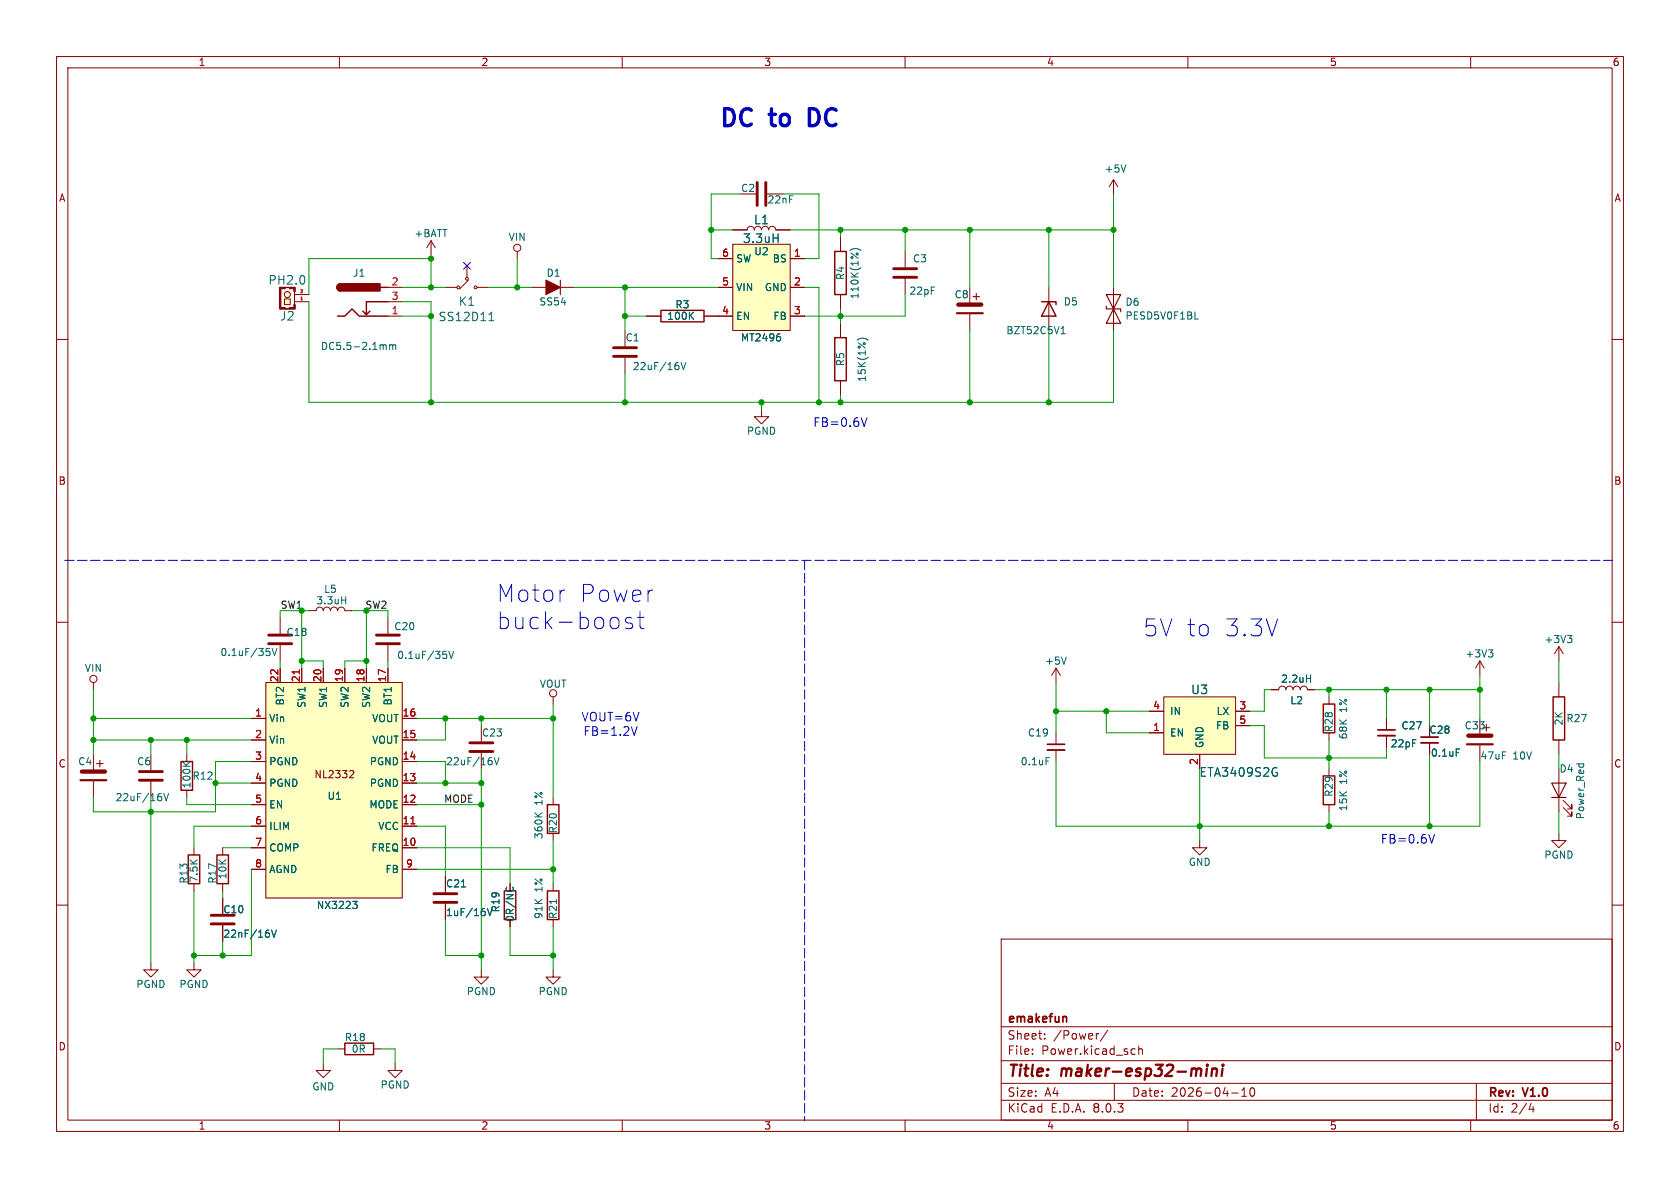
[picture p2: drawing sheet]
<svg xmlns="http://www.w3.org/2000/svg" width="297mm" height="210mm" viewBox="0 0 297 210" stroke-linecap="round" stroke-linejoin="round" font-family="sans-serif">
<g fill="none" stroke="#840000" stroke-width=".18">
<path d="M10 10h277v190h-277zM12 12h273v186h-273zM60 10v2M110 10v2M160 10v2M210 10v2M260 10v2M10 60h2M148.6 57.2v2.5M285 60h2M148.6 67.3v2.6M10 110h2"/>
<path d="M186.7 118.1l-.8 1.3M186.7 118.1v2.6M186.7 118.1l.8 1.3M285 110h2M10 160h2M34.3 149.9v1.2M34.3 156.2v1.3M39.4 149.9v1.2M39.4 156.2v1.3M39.4 158.8v2.7M212.1 148.6v1.3h-1.3l1.3 1.2 1.3-1.2h-1.3M285 160h2"/>
<path d="M39.4 163.6v2.8M177 166h108v32h-108zM60 198v2M69.8 188v1.2h-1.2l1.2 1.3 1.3-1.3h-1.3M110 198v2M160 198v2M177 194.5h108M177 191.5h108M177 187.5h108M177 181.5h108M182.5 186.3v.1M182.5 185.5v.1"/>
<path d="M184.7 183.6v.1M184.7 182.8v.1M194.2 182.7l-.2 .1M195.8 182.1l-1.3 2M197 191.5v3M200.2 185.4l.5 .1M200.7 186.3l-.5 .1M201.3 185.5l.2-.1 .4 .1 .1 .9M201.3 184.9v1.5M210 198v2M217.7 193.2h1.2M219.5 193.8h.9"/>
<path d="M219.5 192.7l.5-.4v1.5M221.2 192.4l.1-.1a.81 .81 0 0 1 .6 .6 .81 .81 0 0 1-.3 .8l-.1 .1a.81 .81 0 0 1-.6-.6 .81 .81 0 0 1 .3-.8zM260 198v2M261 191.5v6.5M270.7 195l-.4 1.1h.9M271 195.6v1"/>
</g>
<path d="M213.4 188.9l-.2 1.3M213.5 188.2l-.1 .2M213.5 188.2l-.2 .1 .1 .1M213.5 188.2v.1l-.1 .1M214.3 189.1a.49 .49 0 0 1 .8 .1l-.1 1M214.3 188.9l-.1 1.3M216.1 188.9l-.1 1.3M216.2 188.2v.2M216.2 188.2l-.1 .1 .1 .1M216.2 188.2l.1 .1-.1 .1" fill="none" stroke="#840000" stroke-width=".4"/>
<path d="M188.3 179.7l.3 .2v.8" fill="none" stroke="#840000" stroke-width=".3"/>
<path d="M147.6 59.7h2v7.6h-2zM33.3 151.1h2v5.1h-2zM38.4 151.1h2v5.1h-2z" fill="none" stroke="#840000" stroke-width=".25"/>
<path d="M37.3 163.3h4.1M37.3 161.8h4.1" fill="none" stroke="#840000" stroke-width=".51"/>
<path d="M151.5 60.1a1.46 1.46 0 0 1 2 0M188.5 116.1l-.4 1.3M47.6 165v.6M48 164.4l.4 1.3 .5-1.3" fill="none" stroke="#006464" stroke-width=".18"/>
<path d="M47 120.7h24.1v38.1h-24.1z" fill="#ffffc2"/>
<g fill="none" stroke="#840000" stroke-width=".18">
<path d="M49.5 118.1v2.6M53.3 118.1v2.6M54.6 108h1.3a.64 .64 0 0 1 .6-.7 .64 .64 0 0 1 .6 .7 .64 .64 0 0 1 .7-.7 .64 .64 0 0 1 .6 .7 .64 .64 0 0 1 .7-.7 .64 .64 0 0 1 .6 .7 .64 .64 0 0 1 .6-.7 .64 .64 0 0 1 .7 .7h1.2M57.1 118.1v2.6M61 118.1v2.6M64.8 118.1v2.6M68.6 118.1v2.6M44.4 127h2.6M44.4 138.4h2.6M44.4 134.6h2.6M44.4 130.8h2.6M47 120.7h24.1v38.1h-24.1z"/>
<path d="M62 136.2l.4 .1 .1 .3-.7 .9h.7M71.1 127h2.6M71.1 138.4h2.6M71.1 134.6h2.6M71.1 130.8h2.6M44.4 149.9h2.6M44.4 146.1h2.6M44.4 142.2h2.6M44.4 153.7h2.6M71.1 149.9h2.6M71.1 146.1h2.6M71.1 142.2h2.6"/>
<path d="M71.1 153.7h2.6M26.7 170.2v1.3h-1.3l1.3 1.2 1.2-1.2h-1.2M34.3 170.2v1.3h-1.3l1.3 1.2 1.3-1.2h-1.3"/>
</g>
<path d="M52.9 118.4v.7M72.6 145.6h.8" fill="none" stroke="#a90000" stroke-width=".18"/>
<path d="M60.4 106.1h.7M61.1 105.5v1.3M62.4 159.3h.7l-.4 .5 .4 .1v.5l-.2 .2h-.4" fill="none" stroke="#006464" stroke-width=".18"/>
<path d="M129.5 43.2h10.2v15.2h-10.2z" fill="#ffffc2"/>
<g fill="none" stroke="#840000" stroke-width=".18">
<path d="M114.3 55.9h2.5M124.5 55.9h5M127 45.7h2.5M127 50.8h2.5M129.5 43.2h10.2v15.2h-10.2zM139.7 45.7h2.5M139.7 50.8h2.5M139.7 55.9h2.5M148.6 41.9v2.6M148.6 52.1v2.5M160 44.5v2.7M160 49.3v2.8"/>
<path d="M261.6 116.8l-.7 1.3M261.6 116.8v2.6M261.6 116.8l.8 1.3M275.6 114.3l-.8 1.3M275.6 114.3v2.5M275.6 114.3l.8 1.3M26.7 133.4v2.7M26.7 138.2v2.8M186.7 129.5v2.1M186.7 132.6v2M234.9 123.2v1.3M234.9 129.5v1.3"/>
<path d="M234.9 135.9v1.3M275.6 120.7v2.5M275.6 130.8v2.6M234.9 142.2v1.3M275.6 147.3v1.3h1.3l-1.3 1.3-1.3-1.3h1.3"/>
</g>
<path d="M122.1 55.7l.5 .8M122.6 55.2l-.7 .7M137.9 59.5l.1 .2-.1 .5M150.3 44.3a1.46 1.46 0 0 1 1.9 0M263.1 114.9h.8l-.4 .5M263.7 115.4l.2 .2v.3l-.2 .2M277.1 112.3h.8l-.4 .5M277.6 112.8l.3 .3v.3l-.3 .2M184.9 133.9h.6M28.5 140.9v.5M29 140.3l.4 1.2 .4-1.2" fill="none" stroke="#006464" stroke-width=".18"/>
<path d="M116.8 54.9h7.7v2h-7.7zM147.6 44.5h2v7.6h-2zM233.9 137.2h2.1v5h-2.1zM233.9 124.5h2.1v5h-2.1zM274.6 123.2h2v7.6h-2z" fill="none" stroke="#840000" stroke-width=".25"/>
<path d="M158 49h4.1M158 47.5h4.1M24.6 137.9h4.1M24.6 136.4h4.1" fill="none" stroke="#840000" stroke-width=".51"/>
<path d="M185.2 132.6h3" fill="none" stroke="#840000" stroke-width=".33"/>
<path d="M185.2 131.6h3" fill="none" stroke="#840000" stroke-width=".3"/>
<path d="M50.3 52.8h1v1h-1z" fill="#ffffc2"/>
<circle cx="50.8" cy="52.1" r=".53" fill="#ffffc2" stroke="#ffffc2" stroke-width=".18"/>
<g fill="none" stroke="#840000" stroke-width=".18">
<path d="M196.8 31.8v2.5M196.8 31.8l-.7 1.2M196.8 31.8l.8 1.2M49.5 50.8h2.6v3.8h-2.6zM50.3 52.8h1v1h-1zM52.1 51.6v2.2M52.1 53.3h2.5M52.1 52.1h2.5M68.6 53.3h2.5M68.6 50.8h2.5M68.6 55.9h2.5M76.2 42.5l-.8 1.3"/>
<path d="M76.2 42.5v2.6M76.2 42.5l.8 1.3M78.7 50.8h2M82.5 47v2M82.8 49.5l-1.5 1.6M84.4 50.8h2M91.4 44.5v1.2M94 50.8h7.6M110.5 58.4v2.8M129.5 40.6h2.6a.64 .64 0 0 1 .6-.6 .64 .64 0 0 1 .6 .6 .64 .64 0 0 1 .7-.6 .64 .64 0 0 1 .6 .6 .64 .64 0 0 1 .7-.6 .64 .64 0 0 1 .6 .6 .64 .64 0 0 1 .6-.6 .64 .64 0 0 1 .7 .6h2.5M171.4 50.8v3M171.4 55.4v3"/>
<path d="M185.4 50.8v7.6M196.8 50.8v7.6M110.5 63.2v2.8M134.6 72.4v1.3h-1.3l1.3 1.2 1.3-1.2h-1.3M49.5 109.2v2.8M49.5 114v2.8M68.6 109.2v2.8M68.6 114v2.8M16.5 120.7v1.2M16.5 133.4v3M16.5 137.9v3.1M33 133.4v1.2"/>
<path d="M33 139.7v1.3M85.1 128.3v2.8M85.1 133.1v2.8M97.8 123.2v1.3M224.8 121.9h1.3a.64 .64 0 0 1 .6-.6 .64 .64 0 0 1 .6 .6 .64 .64 0 0 1 .7-.6 .64 .64 0 0 1 .6 .6 .64 .64 0 0 1 .6-.6 .64 .64 0 0 1 .7 .6 .64 .64 0 0 1 .6-.6 .64 .64 0 0 1 .6 .6h1.3M245.1 127v2M245.1 130v2.1M252.7 131.3v2.1M261.6 127v3M261.6 131.6v3M275.6 135.9v7.6M78.7 154.9v2.8"/>
<path d="M78.7 159.8v2.8M90.2 156.2v1.3M97.8 141v1.2M97.8 147.3v1.3M97.8 156.2v1.3M276.4 142.7l1.5 1.6v-.8v.8h-.8M276.4 141.5l1.5 1.5v-.8v.8h-.8M85.1 171.5v1.2h-1.3l1.3 1.3 1.3-1.3h-1.3M90.2 162.6v1.2M97.8 171.5v1.2h-1.3l1.3 1.3 1.3-1.3h-1.3M97.8 162.6v1.2M57.1 188v1.2h1.3l-1.3 1.3-1.2-1.3h1.2"/>
<path d="M59.7 185.4h1.3M66 185.4h1.3"/>
<circle cx="50.8" cy="52.1" r=".53"/>
<circle cx="81" cy="50.8" r=".25"/>
<circle cx="82.5" cy="49.3" r=".25"/>
<circle cx="84.1" cy="50.8" r=".25"/>
<circle cx="91.4" cy="43.8" r=".63"/>
<circle cx="16.5" cy="120" r=".63"/>
<circle cx="97.8" cy="122.6" r=".63"/>
</g>
<g fill="#840000" stroke="#840000" stroke-width=".18">
<path d="M49.4 50.8h.3v3.8h-.3z"/>
<path d="M49.5 54.4h.9v.2h-.9z"/>
<path d="M50.4 54.6h.8z"/>
<path d="M51.2 54.4h.9v.2h-.9z"/>
<path d="M51.9 50.8h.3v.8h-.3z"/>
<path d="M51.9 53.8h.3v.8h-.3z"/>
</g>
<path d="M53.2 53h.3" fill="none" stroke="#a90000" stroke-width=".18"/>
<path d="M243.6 130h3M251.2 131.3h3.1" fill="none" stroke="#840000" stroke-width=".33"/>
<path d="M243.6 129h3M251.2 130.3h3.1" fill="none" stroke="#840000" stroke-width=".3"/>
<g fill="none" stroke="#006464" stroke-width=".18">
<path d="M199 29.2l-.4 1.2M86.4 56.7h.9M86.6 55.6l.3-.4v1.5M136.7 42.1h.9M137.6 41.3v1.6M187.6 59h.7M187.7 58l.3-.3v1.3M211.2 56.4h.6M68.1 60.9l.2 .2v.7M68.9 60.9v.9M68.9 61.1l.3-.2 .2 .2M69.4 61.1l.2-.2 .3 .1 .1 .8"/>
<path d="M69.4 61.1v.7M120 64.7v.5M120.4 64.1l.4 1.2 .4-1.2M47.1 114.6h.6M47.5 115.1l.2 .3v.3l-.2 .2M48.1 114.6l.4 1.3 .5-1.3M78.3 115.1h.6M78.7 115.6l.3 .3v.3l-.3 .2M79.3 115.1l.5 1.3 .4-1.3M231 119.9h.7M231.7 119.3v1.3M32.3 134.7l.8 .7"/>
<path d="M33.6 134.7l-.7 .6M87 134.5v.6M87.4 133.9l.4 1.3 .4-1.3M257.4 132.4h.6M278.7 135h1.3M279.2 135l-.1 .4M279.9 135l.1 .4M81.6 156.8h.7M89.6 156.8l-.1 .3v.3M90.6 156.8l.1 .3v.3M94.6 143.7l.7 .7M95.8 143.7l-.7 .5"/>
<path d="M98.4 159v.7M86.2 160.6l.4 1.3 .4-1.3"/>
</g>
<path d="M59.7 55.9h1.3l1.2-1.3 1.3 1.3h5.1M60.2 50.2a.64 .64 0 0 0-.6 .6 .64 .64 0 0 0 .6 .6M65.4 55l-.6 .6M67.3 50.8h1.3M68.6 53.3h-3.8v2.3l-.7-.6M184.1 53.3h2.6v.5M185.4 53.3l1.3 2.6h-2.6zM32 134.6h2v5.1h-2zM89.2 157.5h2v5.1h-2zM96.8 142.2h2v5.1h-2zM96.8 157.5h2v5.1h-2zM61 184.4h5v2h-5z" fill="none" stroke="#840000" stroke-width=".25"/>
<path d="M133.9 32.3v4M135.4 32.3v4M108.5 63h4M108.5 61.5h4M47.5 113.8h4.1M47.5 112.3h4.1M66.5 113.8h4.1M66.5 112.3h4.1M83.1 132.8h4M83.1 131.3h4M76.7 159.5h4.1M76.7 158h4.1" fill="none" stroke="#840000" stroke-width=".51"/>
<path d="M169.4 53.8h4.1M14.5 136.4h4M259.6 130h4.1" fill="none" stroke="#840000" stroke-width=".76"/>
<path d="M169.2 55.4h4.5M14.2 137.9h4.6M259.3 131.6h4.6" fill="none" stroke="#840000" stroke-width=".38"/>
<path d="M99.1 49.5v2.6M195.6 52.1h2.5l-1.3 2.5zM195.6 54.1v.5h2.5v.5M196.8 54.6l1.3 2.6h-2.5zM274.3 138.4h2.6l-1.3 2.6zM274.3 141h2.6" fill="none" stroke="#840000" stroke-width=".2"/>
<path d="M96.5 49.5l2.6 1.3-2.6 1.3z" fill="#840000" stroke="#840000" stroke-width=".2"/>
<g fill="#840000" stroke="#840000" stroke-width=".25">
<path d="M59.7 50.4l.5-.2v1.2a.63 .63 0 0 1-.6-.4 .63 .63 0 0 1 .1-.6z"/>
<path d="M60.2 50.2h7v1.2h-7z"/>
</g>
<path d="M205.7 123.2h12.7v10.2h-12.7z" fill="#ffffc2"/>
<g fill="none" stroke="#840000" stroke-width=".18">
<path d="M114.3 55.9h2.5M124.5 55.9h5M127 45.7h2.5M127 50.8h2.5M129.5 40.6h2.6M137.2 40.6h2.5M139.7 45.7h2.5M139.7 50.8h2.5M139.7 55.9h2.5M49.5 118.1v2.6M53.3 118.1v2.6M57.1 118.1v2.6"/>
<path d="M61 118.1v2.6M64.8 118.1v2.6M68.6 118.1v2.6M44.4 127h2.6M44.4 138.4h2.6M44.4 134.6h2.6M44.4 130.8h2.6M71.1 127h2.6M71.1 138.4h2.6M71.1 134.6h2.6M71.1 130.8h2.6M203.2 129.5h2.5"/>
<path d="M203.2 125.7h2.5M205.7 123.2h12.7v10.2h-12.7zM212.1 133.4v2.5M218.4 125.7h2.6M218.4 128.3h2.6M224.8 121.9h1.3M231.1 121.9h1.3M245.1 127v2M245.1 130v2.1M252.7 131.3v2.1M39.4 158.8v2.7M44.4 149.9h2.6"/>
<path d="M44.4 146.1h2.6M44.4 142.2h2.6M44.4 153.7h2.6M71.1 149.9h2.6M71.1 146.1h2.6M71.1 142.2h2.6M71.1 153.7h2.6M78.7 154.9v2.8M78.7 159.8v2.8M90.2 156.2v1.3M39.4 163.6v2.8M90.2 162.6v1.2"/>
</g>
<g fill="none" stroke="#006464" stroke-width=".18">
<path d="M122.1 55.7l.5 .8M122.6 55.2l-.7 .7M136.7 42.1h.9M137.6 41.3v1.6M137.9 59.5l.1 .2-.1 .5M231 119.9h.7M231.7 119.3v1.3M225.5 136.6h.3v.5l-.3 .1M225.6 135.7l.2 .1M257.4 132.4h.6M62.4 159.3h.7l-.4 .5 .4 .1v.5l-.2 .2h-.4M81.6 156.8h.7"/>
<path d="M89.6 156.8l-.1 .3v.3M90.6 156.8l.1 .3v.3M47.6 165v.6M48 164.4l.4 1.3 .5-1.3M86.2 160.6l.4 1.3 .4-1.3"/>
</g>
<path d="M152.3 73.9l.5 1.5 .5-1.5M99.6 104.3h.3M109.3 109.4l.1 .3v.9l-.1 .2M111.7 109.3l-.7-.2-.3 .2-.1 .3 .1 .4 1 .3 .2 .3-.2 .4-.3 .1h-.5l-.3-.1M112.7 109.1h1.1M113.1 108.1v2.6l.2 .3 .5 .1M111.6 128.5l.5 1.5 .5-1.5M252.6 147.5l.5 1.5 .5-1.5" fill="none" stroke="#0000c2" stroke-width=".18"/>
<path d="M143.8 19.2h-.7v3h.7" fill="none" stroke="#0000c2" stroke-width=".6"/>
<path d="M11.4 99.1h274.3M142.2 99.1v99" fill="none" stroke="#0000c2" stroke-width=".18" stroke-dasharray="1.7 .6"/>
<g fill="none" stroke="#009600" stroke-width=".18">
<path d="M130.8 34.3h-5.1v11.4h1.3M138.4 34.3h6.4v11.4h-2.6M196.8 34.3v16.5M54.6 53.3v17.8h142.2v-12.7M71.1 50.8h7.6M71.1 55.9h5.1M71.1 53.3h5.1v17.8M76.2 45.7h-21.6v6.4M76.2 45.1v5.7M86.4 50.8h7.6M91.4 45.7v5.1M101.6 50.8h25.4"/>
<path d="M110.5 55.9h3.8M110.5 50.8v7.6M125.7 40.6h3.8M139.7 40.6h57.1M142.2 50.8h2.6v20.3M148.6 40.6v1.3M148.6 54.6v2.6M160 52.1v3.8h-17.8M160 40.6v3.9M171.4 40.6v10.2M171.4 58.4v12.7M185.4 40.6v10.2"/>
<path d="M185.4 58.4v12.7M110.5 66v5.1M134.6 71.1v1.3M148.6 69.9v1.2M49.5 116.8v1.3M53.3 116.8h3.8v1.3M53.3 108v10.1M54.6 108h-5.1v1.2M62.2 108h6.4v1.2M64.8 108v10.1M64.8 116.8h-3.8v1.3M68.6 116.8v1.3"/>
<path d="M261.6 119.4v7.6M275.6 116.8v3.9M16.5 121.9v11.5M16.5 127h27.9M16.5 130.8h27.9M26.7 130.8v2.6M33 130.8v2.6M38.1 138.4h6.3M44.4 134.6h-6.3v8.9h-21.6v-2.5M73.7 127h24.1M73.7 134.6h5v3.8M73.7 138.4h11.4"/>
<path d="M78.7 127v3.8h-5M85.1 127v1.3M85.1 135.9v35.6M97.8 124.5v16.5M186.7 134.6v11.5h74.9v-11.5M186.7 125.7h16.5M186.7 120.7v8.8M195.6 125.7v3.8h7.6M212.1 135.9v12.7M221 128.3h2.5v5.7h21.6v-1.9M224.8 121.9h-1.3v3.8h-2.5M232.4 121.9h29.2"/>
<path d="M234.9 121.9v1.3M234.9 130.8v5.1M245.1 121.9v5.1M252.7 121.9v6.4M252.7 133.4v12.7M275.6 133.4v2.5M26.7 141v29.2M33 141v1.2h11.4M34.3 157.5v12.7M39.4 149.9h5M39.4 157.5v1.3M44.4 146.1h-10.1v3.8"/>
<path d="M44.4 153.7v15.2h-10.1M73.7 146.1h5v8.8M73.7 149.9h16.5v6.3M73.7 142.2h11.4M73.7 153.7h24.1M97.8 148.6v7.6M234.9 143.5v2.6M275.6 143.5v3.8M39.4 166.4v2.5M78.7 162.6v6.3h6.4M90.2 163.8v5.1h7.6M97.8 163.8v7.7"/>
<path d="M59.7 185.4h-2.6v2.6M67.3 185.4h2.5v2.6"/>
</g>
<path d="M81.9 46.4l1.3 1.2M83.2 46.4l-1.3 1.2" fill="none" stroke="#000084" stroke-width=".18"/>
<path d="M52.9 118.4v.7M72.6 145.6h.8" fill="none" stroke="#a90000" stroke-width=".18"/>
<g fill="#009600" stroke="#009600" stroke-width=".18">
<circle cx="76.2" cy="55.9" r=".46"/>
<circle cx="85.1" cy="127" r=".46"/>
<circle cx="76.2" cy="71.1" r=".46"/>
<circle cx="97.8" cy="127" r=".46"/>
<circle cx="78.7" cy="127" r=".46"/>
<circle cx="64.8" cy="116.8" r=".46"/>
<circle cx="53.3" cy="116.8" r=".46"/>
<circle cx="53.3" cy="108" r=".46"/>
<circle cx="64.8" cy="108" r=".46"/>
<circle cx="110.5" cy="71.1" r=".46"/>
<circle cx="171.4" cy="71.1" r=".46"/>
<circle cx="144.8" cy="71.1" r=".46"/>
<circle cx="148.6" cy="71.1" r=".46"/>
<circle cx="134.6" cy="71.1" r=".46"/>
<circle cx="148.6" cy="55.9" r=".46"/>
<circle cx="110.5" cy="55.9" r=".46"/>
<circle cx="110.5" cy="50.8" r=".46"/>
<circle cx="16.5" cy="127" r=".46"/>
<circle cx="16.5" cy="130.8" r=".46"/>
<circle cx="26.7" cy="143.5" r=".46"/>
<circle cx="33" cy="130.8" r=".46"/>
<circle cx="26.7" cy="130.8" r=".46"/>
<circle cx="39.4" cy="168.9" r=".46"/>
<circle cx="34.3" cy="168.9" r=".46"/>
<circle cx="38.1" cy="138.4" r=".46"/>
<circle cx="195.6" cy="125.7" r=".46"/>
<circle cx="186.7" cy="125.7" r=".46"/>
<circle cx="261.6" cy="121.9" r=".46"/>
<circle cx="97.8" cy="153.7" r=".46"/>
<circle cx="85.1" cy="142.2" r=".46"/>
<circle cx="97.8" cy="168.9" r=".46"/>
<circle cx="85.1" cy="168.9" r=".46"/>
<circle cx="85.1" cy="138.4" r=".46"/>
<circle cx="78.7" cy="138.4" r=".46"/>
<circle cx="91.4" cy="50.8" r=".46"/>
<circle cx="76.2" cy="45.7" r=".46"/>
<circle cx="76.2" cy="50.8" r=".46"/>
<circle cx="125.7" cy="40.6" r=".46"/>
<circle cx="148.6" cy="40.6" r=".46"/>
<circle cx="171.4" cy="40.6" r=".46"/>
<circle cx="160" cy="40.6" r=".46"/>
<circle cx="196.8" cy="40.6" r=".46"/>
<circle cx="185.4" cy="40.6" r=".46"/>
<circle cx="185.4" cy="71.1" r=".46"/>
<circle cx="234.9" cy="134" r=".46"/>
<circle cx="234.9" cy="146.1" r=".46"/>
<circle cx="212.1" cy="146.1" r=".46"/>
<circle cx="234.9" cy="121.9" r=".46"/>
<circle cx="252.7" cy="146.1" r=".46"/>
<circle cx="252.7" cy="121.9" r=".46"/>
<circle cx="245.1" cy="121.9" r=".46"/>
</g>
<g font-size="4.2" fill="#0000c2">
<text x="127" y="22.6">DC</text>
<text x="136.5" y="22.6">to</text>
<text x="144.4" y="22.6">DC</text>
<text x="87.6" y="106.7">Motor</text>
<text x="102.2" y="106.7">Power</text>
<text x="87.6" y="111.5">buck-boost</text>
<text x="201.9" y="112.8">5V to</text>
<text x="216.1" y="112.8">3.3V</text>
</g>
<g font-size="2.8" fill="#840000">
<text x="178" y="190.9">Title:</text>
<text x="187.7" y="190.9">maker-esp32-mini</text>
</g>
<g font-size="2.1" fill="#006464">
<text x="133.2" y="39.9">L1</text>
<text x="131.2" y="43.2">3.3uH</text>
<text x="47.3" y="50.5">PH2.0</text>
<text x="171.5" y="53.4">+</text>
<text x="49.4" y="56.9">J2</text>
<text x="77.4" y="57">SS12D11</text>
<text x="81" y="54.3">K1</text>
<text x="210.5" y="122.9">U3</text>
<text x="261.7" y="129.6">+</text>
<text x="16.6" y="135.9">+</text>
<text x="212" y="137.5">ETA3409S2G</text>
</g>
<g font-size="2.1" fill="#0000c2">
<text x="143.7" y="75.7">FB=0.6V</text>
<text x="102.7" y="127.7">VOUT=6V</text>
<text x="103" y="130.3">FB=1.2V</text>
<text x="244" y="149.3">FB=0.6V</text>
</g>
<g font-size="2.1" fill="#840000">
<text x="178" y="184">Sheet:</text>
<text x="178" y="181.2">emakefun</text>
<text x="186.2" y="184">/Power/</text>
<text x="178" y="186.7">File:</text>
<text x="184.1" y="186.7">Power.kicad_sch</text>
<text x="178" y="196.9">KiCad</text>
<text x="178" y="194.1">Size:</text>
<text x="184.7" y="194.1">A4</text>
<text x="185.7" y="196.9">E.D.A.</text>
<text x="193.3" y="196.9">8.0.3</text>
<text x="200" y="194.1">Date:</text>
<text x="207" y="194.1">2026-04-10</text>
<text x="263" y="194.3">Rev:</text>
<text x="263" y="196.9">Id:</text>
<text x="267.1" y="196.9">2/4</text>
<text x="269.4" y="194.3">V1.0</text>
</g>
<g font-size="1.8" fill="#840000">
<text x="35" y="11.9">1</text>
<text x="85" y="11.9">2</text>
<text x="135" y="11.9">3</text>
<text x="185" y="11.9">4</text>
<text x="235" y="11.9">5</text>
<text x="285" y="11.9">6</text>
<text x="10.3" y="35.9">A</text>
<text x="285.3" y="35.9">A</text>
<text x="10.3" y="85.9">B</text>
<text x="285.3" y="85.9">B</text>
<text x="252.6" y="129.9">C28</text>
<text x="10.3" y="135.9">C</text>
<text x="55.5" y="137.8">NL2332</text>
<text x="285.3" y="135.9">C</text>
<text x="10.3" y="185.9">D</text>
<text x="285.3" y="185.9">D</text>
<text x="35" y="199.9">1</text>
<text x="85" y="199.9">2</text>
<text x="135" y="199.9">3</text>
<text x="185" y="199.9">4</text>
<text x="235" y="199.9">5</text>
<text x="285" y="199.9">6</text>
</g>
<g font-size="1.8" fill="#006464">
<text x="130.9" y="34.1">C2</text>
<text x="195.2" y="30.7">+5V</text>
<text x="135.6" y="36.2">22nF</text>
<text x="73.2" y="42.1">+BATT</text>
<text x="89.8" y="42.8">VIN</text>
<text x="130" y="46.6">SW</text>
<text x="133.2" y="45.3">U2</text>
<text x="136.5" y="46.6">BS</text>
<text x="161.3" y="46.6">C3</text>
<text x="62.3" y="49.1">J1</text>
<text x="96.5" y="49.1">D1</text>
<text x="130" y="51.7">VIN</text>
<text x="135.1" y="51.7">GND</text>
<text x="149.5" y="49.6" transform="rotate(-90 149.5 49.6)">R4</text>
<text x="152" y="53" transform="rotate(-90 152 53)">110K(1%)</text>
<text x="160.7" y="52.3">22pF</text>
<text x="168.7" y="52.9">C8</text>
<text x="95.3" y="54.2">SS54</text>
<text x="117.8" y="56.7">100K</text>
<text x="119.3" y="54.7">R3</text>
<text x="130" y="56.7">EN</text>
<text x="136.6" y="56.7">FB</text>
<text x="177.8" y="59.3">BZT52C5V1</text>
<text x="188" y="54.2">D5</text>
<text x="198.9" y="54.3">D6</text>
<text x="198.9" y="56.7">PESD5V0F1BL</text>
<text x="56.6" y="62.1">DC5.5-2.1mm</text>
<text x="110.5" y="60.6">C1</text>
<text x="111.8" y="65.6">22uF/16V</text>
<text x="130.9" y="60.6">MT2496</text>
<text x="149.5" y="64.8" transform="rotate(-90 149.5 64.8)">R5</text>
<text x="153.3" y="67.6" transform="rotate(-90 153.3 67.6)">15K(1%)</text>
<text x="131.9" y="77.1">PGND</text>
<text x="55.8" y="107">3.3uH</text>
<text x="57.2" y="105">L5</text>
<text x="50.6" y="112.6">C18</text>
<text x="69.6" y="111.6">C20</text>
<text x="272.9" y="113.9">+3V3</text>
<text x="14.9" y="119">VIN</text>
<text x="38.9" y="116.2">0.1uF/35V</text>
<text x="70.1" y="116.7">0.1uF/35V</text>
<text x="184.7" y="117.7">+5V</text>
<text x="259" y="116.4">+3V3</text>
<text x="50.4" y="124.8" transform="rotate(-90 50.4 124.8)">BT2</text>
<text x="54.2" y="125.2" transform="rotate(-90 54.2 125.2)">SW1</text>
<text x="58" y="125.2" transform="rotate(-90 58 125.2)">SW1</text>
<text x="61.8" y="125.2" transform="rotate(-90 61.8 125.2)">SW2</text>
<text x="65.6" y="125.2" transform="rotate(-90 65.6 125.2)">SW2</text>
<text x="69.4" y="124.8" transform="rotate(-90 69.4 124.8)">BT1</text>
<text x="95.3" y="121.8">VOUT</text>
<text x="226.4" y="120.9">2.2uH</text>
<text x="228" y="124.7">L2</text>
<text x="238.4" y="125.9" transform="rotate(-90 238.4 125.9)">1%</text>
<text x="47.5" y="127.9">Vin</text>
<text x="47.5" y="131.7">Vin</text>
<text x="65.7" y="131.7">VOUT</text>
<text x="65.7" y="127.9">VOUT</text>
<text x="85.1" y="130.4">C23</text>
<text x="181.6" y="130.4">C19</text>
<text x="206.8" y="130.4">EN</text>
<text x="206.8" y="126.6">IN</text>
<text x="214.9" y="129.1">FB</text>
<text x="215" y="126.6">LX</text>
<text x="235.8" y="129.5" transform="rotate(-90 235.8 129.5)">R28</text>
<text x="238.4" y="130.8" transform="rotate(-90 238.4 130.8)">68K</text>
<text x="247.7" y="129.1">C27</text>
<text x="258.8" y="129.1">C33</text>
<text x="276.5" y="128.3" transform="rotate(-90 276.5 128.3)">2K</text>
<text x="276.8" y="127.9">R27</text>
<text x="13.7" y="135.5">C4</text>
<text x="24.1" y="135.5">C6</text>
<text x="47.5" y="135.5">PGND</text>
<text x="65.3" y="135.5">PGND</text>
<text x="78.7" y="135.5">22uF/16V</text>
<text x="180.3" y="135.5">0.1uF</text>
<text x="213" y="132.3" transform="rotate(-90 213 132.3)">GND</text>
<text x="245.8" y="132.3">22pF</text>
<text x="252.9" y="134">0.1uF</text>
<text x="261.6" y="134.5">47uF</text>
<text x="267.5" y="134.5">10V</text>
<text x="275.6" y="136.8">D4</text>
<text x="20.3" y="141.8">22uF/16V</text>
<text x="33.9" y="139.5" transform="rotate(-90 33.9 139.5)">100K</text>
<text x="33.9" y="138">R12</text>
<text x="47.5" y="139.3">PGND</text>
<text x="47.5" y="143.1">EN</text>
<text x="57.8" y="141.6">U1</text>
<text x="65.2" y="143.1">MODE</text>
<text x="65.3" y="139.3">PGND</text>
<text x="96.1" y="142.4" transform="rotate(-90 96.1 142.4)">1%</text>
<text x="235.8" y="141" transform="rotate(-90 235.8 141)">R29</text>
<text x="238.4" y="143.5" transform="rotate(-90 238.4 143.5)">15K</text>
<text x="238.4" y="138.6" transform="rotate(-90 238.4 138.6)">1%</text>
<text x="47.5" y="146.9">ILIM</text>
<text x="66.8" y="146.9">VCC</text>
<text x="96.1" y="148.4" transform="rotate(-90 96.1 148.4)">360K</text>
<text x="98.7" y="147.4" transform="rotate(-90 98.7 147.4)">R20</text>
<text x="280.3" y="144.9" transform="rotate(-90 280.3 144.9)">Power_Red</text>
<text x="40.2" y="155.5" transform="rotate(-90 40.2 155.5)">10K</text>
<text x="47.5" y="150.7">COMP</text>
<text x="47.5" y="154.5">AGND</text>
<text x="65.6" y="150.7">FREQ</text>
<text x="68.1" y="154.5">FB</text>
<text x="210.1" y="153.3">GND</text>
<text x="272.9" y="152">PGND</text>
<text x="33.4" y="156.3" transform="rotate(-90 33.4 156.3)">R13</text>
<text x="35.2" y="156.1" transform="rotate(-90 35.2 156.1)">7.5K</text>
<text x="38.5" y="156.3" transform="rotate(-90 38.5 156.3)">R17</text>
<text x="39.4" y="161.6">C10</text>
<text x="55.9" y="160.9">NX3223</text>
<text x="78.7" y="157.1">C21</text>
<text x="88.5" y="161.4" transform="rotate(-90 88.5 161.4)">R19</text>
<text x="96.1" y="157.7" transform="rotate(-90 96.1 157.7)">1%</text>
<text x="39.4" y="166">22nF/16V</text>
<text x="78.7" y="162.2">1uF/16V</text>
<text x="91" y="163.1" transform="rotate(-90 91 163.1)">0R/NC</text>
<text x="96.1" y="162.6" transform="rotate(-90 96.1 162.6)">91K</text>
<text x="98.7" y="162.6" transform="rotate(-90 98.7 162.6)">R21</text>
<text x="24" y="174.9">PGND</text>
<text x="31.6" y="174.9">PGND</text>
<text x="82.4" y="176.1">PGND</text>
<text x="95.1" y="176.1">PGND</text>
<text x="60.9" y="184.3">R18</text>
<text x="62.1" y="186.3">0R</text>
<text x="55.1" y="193">GND</text>
<text x="67.2" y="192.6">PGND</text>
</g>
<g font-size="1.8" fill="#a90000">
<text x="127.6" y="45.5">6</text>
<text x="140.3" y="45.5">1</text>
<text x="69.1" y="50.5">2</text>
<text x="69.1" y="53.1">3</text>
<text x="127.6" y="50.5">5</text>
<text x="140.3" y="50.5">2</text>
<text x="69.1" y="55.6">1</text>
<text x="127.6" y="55.6">4</text>
<text x="140.3" y="55.6">3</text>
<text x="49.3" y="120.7" transform="rotate(-90 49.3 120.7)">22</text>
<text x="53.1" y="120.7" transform="rotate(-90 53.1 120.7)">21</text>
<text x="56.9" y="120.7" transform="rotate(-90 56.9 120.7)">20</text>
<text x="60.7" y="120.7" transform="rotate(-90 60.7 120.7)">19</text>
<text x="64.5" y="120.7" transform="rotate(-90 64.5 120.7)">18</text>
<text x="68.3" y="120.7" transform="rotate(-90 68.3 120.7)">17</text>
<text x="203.8" y="125.5">4</text>
<text x="219" y="125.5">3</text>
<text x="45" y="126.7">1</text>
<text x="45" y="130.6">2</text>
<text x="71.1" y="130.6">15</text>
<text x="71.1" y="126.7">16</text>
<text x="203.8" y="129.3">1</text>
<text x="219" y="128">5</text>
<text x="45" y="134.4">3</text>
<text x="71.1" y="134.4">14</text>
<text x="211.8" y="135.3" transform="rotate(-90 211.8 135.3)">2</text>
<text x="45" y="138.2">4</text>
<text x="45" y="142">5</text>
<text x="71.1" y="142">12</text>
<text x="71.1" y="138.2">13</text>
<text x="45" y="145.8">6</text>
<text x="45" y="149.6">7</text>
<text x="71.1" y="149.6">10</text>
<text x="71.1" y="145.8">11</text>
<text x="45" y="153.4">8</text>
<text x="71.7" y="153.4">9</text>
</g>
<g font-size="1.8" fill="#0f0f0f">
<text x="49.5" y="107.7">SW1</text>
<text x="64.5" y="107.7">SW2</text>
<text x="78.4" y="142">MODE</text>
</g>
<g font-size=".7" fill="#a90000">
<text x="52.9" y="53.1">1</text>
<text x="52.9" y="51.8">2</text>
</g>
</svg>
